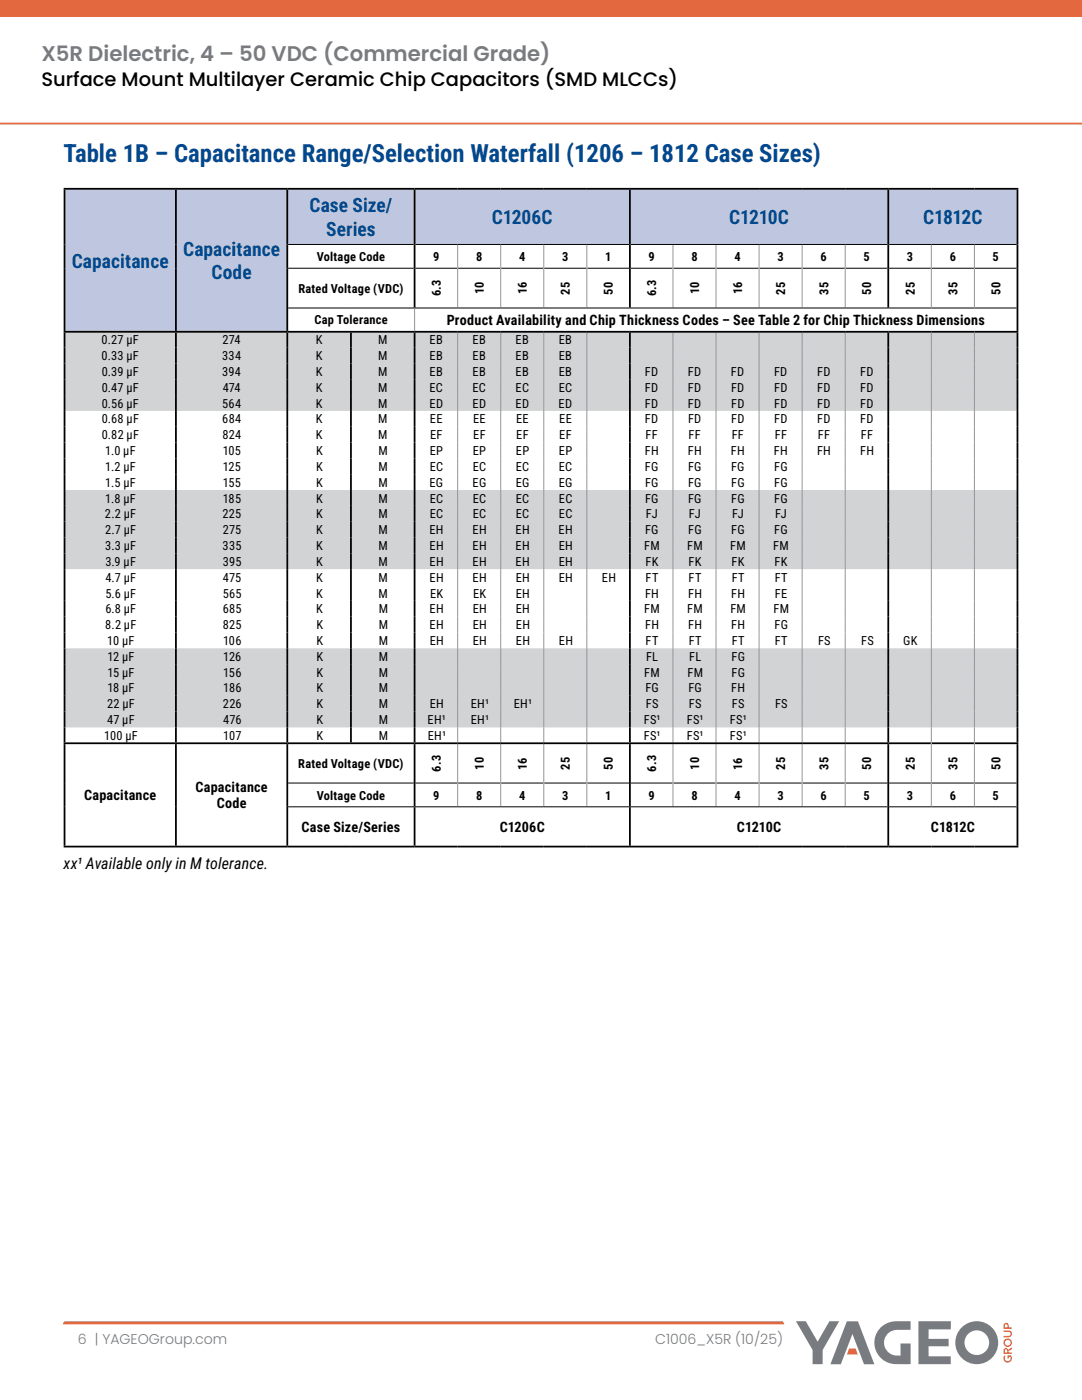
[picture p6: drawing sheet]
<svg xmlns="http://www.w3.org/2000/svg" width="216mm" height="279mm" viewBox="0 0 216 279" stroke-linecap="round" stroke-linejoin="round" font-family="sans-serif">
<g fill="#e3673f">
<path d="M-.1 -.1h216v3.5h-216z"/>
<path d="M12.8 263.7h143.5l.2 .6h-144z"/>
<path d="M200.4 270.5h.3a.62 .62 0 0 0-.2 .9 .62 .62 0 0 0 .8 .2 .62 .62 0 0 0 .3-.8h-.3v.3h-.3v-.6h.8a.89 .89 0 0 1-.1 1.2 .89 .89 0 0 1-1.2 0 .89 .89 0 0 1-.1-1.2z"/>
<path d="M200.2 265.5h1a.69 .69 0 0 1 .7 .7 .69 .69 0 0 1-.7 .7h-1v-.3h1a.41 .41 0 0 0 .4-.4 .41 .41 0 0 0-.4-.4h-1z"/>
<path d="M200.5 269.4v.5h.5l-.1-.5zM200.4 269.1l.2-.1a.47 .47 0 0 1 .6 .4l.7-.5v.3l-.7 .5v.2h.7v.3h-1.7l.1-.7z"/>
<path d="M200.5 268a.57 .57 0 0 0 1.1 0 .57 .57 0 0 0-1.1 0zM200.2 268a.85 .85 0 0 1 1.7 0 .85 .85 0 0 1-1.7 0z"/>
<path d="M200.6 264.4l-.1 .5h.5v-.5l-.2-.1zM200.5 264.1a.6 .6 0 0 1 .7 .1 .6 .6 0 0 1 .1 .7h.6v.3h-1.7l.1-.7z"/>
</g>
<g fill="#787c81">
<path d="M158.8 263.7h2l2.3 4.1 2.4-4.1h2l-3.3 5.7-.1 2.8-2 .1v-2.9z"/>
<path d="M183.3 263.7h6.4v1.6h-4.4v1.9h4v1.5h-4v2h4.4v1.6h-6.4z"/>
<path d="M175.7 265a5.5 5.5 0 0 1 4.6-1.3h1.4v1.7h-2.1a2.64 2.64 0 0 0-3.2 2.6 2.64 2.64 0 0 0 3.3 2.5v-2.4h2v4.1l-.6 .1a7.5 7.5 0 0 1-5.1-1 4.3 4.3 0 0 1-.3-6.3z"/>
<path d="M169 263.7h2.2l3.3 8.6h-2.1l-2.3-6.1-2.3 6.1h-2.1z"/>
<path d="M192.5 268a2.46 2.46 0 0 0 4.9 0 2.46 2.46 0 0 0-4.9 0zM190.6 268a4.3 4.3 0 0 1 8.6 0 4.3 4.3 0 0 1-8.6 0z"/>
</g>
<path d="M169.4 269.1h1.3l.5 1.2h-2.2z" fill="#e3673f"/>
<path d="M0 24.7h215.9" fill="none" stroke="#e5673e" stroke-width=".35"/>
<path d="M12.9 37.7h22.2v28.5h-22.2zM35.1 37.7h22.2v28.5h-22.2zM57.3 37.7h25.4v11.1h-25.4zM82.7 37.7h43v11.1h-43zM125.7 37.7h51.5v11.1h-51.5zM177.2 37.7h25.8v11.1h-25.8z" fill="#bfc6e0"/>
<path d="M57.3 48.8h25.4v4.7h-25.4zM82.7 48.8h8.6v4.7h-8.6zM91.3 48.8h8.6v4.7h-8.6zM99.9 48.8h8.6v4.7h-8.6zM108.5 48.8h8.6v4.7h-8.6zM117.1 48.8h8.6v4.7h-8.6zM125.7 48.8h8.6v4.7h-8.6zM134.3 48.8h8.6v4.7h-8.6zM142.9 48.8h8.6v4.7h-8.6zM151.5 48.8h8.6v4.7h-8.6zM160.1 48.8h8.6v4.7h-8.6zM168.7 48.8h8.5v4.7h-8.5zM177.2 48.8h8.6v4.7h-8.6zM185.8 48.8h8.6v4.7h-8.6zM194.4 48.8h8.6v4.7h-8.6zM57.3 53.5h25.4v8h-25.4zM82.7 53.5h8.6v8h-8.6zM91.3 53.5h8.6v8h-8.6zM99.9 53.5h8.6v8h-8.6zM108.5 53.5h8.6v8h-8.6zM117.1 53.5h8.6v8h-8.6zM125.7 53.5h8.6v8h-8.6zM134.3 53.5h8.6v8h-8.6zM142.9 53.5h8.6v8h-8.6zM151.5 53.5h8.6v8h-8.6zM160.1 53.5h8.6v8h-8.6zM168.7 53.5h8.5v8h-8.5zM177.2 53.5h8.6v8h-8.6zM185.8 53.5h8.6v8h-8.6zM194.4 53.5h8.6v8h-8.6zM57.3 61.5h25.4v4.7h-25.4zM82.7 61.5h120.3v4.7h-120.3zM12.9 148.3h22.2v20.7h-22.2zM35.1 148.3h22.2v20.7h-22.2zM57.3 148.3h25.4v8h-25.4zM82.7 148.3h8.6v8h-8.6zM91.3 148.3h8.6v8h-8.6zM99.9 148.3h8.6v8h-8.6zM108.5 148.3h8.6v8h-8.6zM117.1 148.3h8.6v8h-8.6zM125.7 148.3h8.6v8h-8.6zM134.3 148.3h8.6v8h-8.6zM142.9 148.3h8.6v8h-8.6zM151.5 148.3h8.6v8h-8.6zM160.1 148.3h8.6v8h-8.6zM168.7 148.3h8.5v8h-8.5zM177.2 148.3h8.6v8h-8.6zM185.8 148.3h8.6v8h-8.6zM194.4 148.3h8.6v8h-8.6zM57.3 156.3h25.4v4.7h-25.4zM82.7 156.3h8.6v4.7h-8.6zM91.3 156.3h8.6v4.7h-8.6zM99.9 156.3h8.6v4.7h-8.6zM108.5 156.3h8.6v4.7h-8.6zM117.1 156.3h8.6v4.7h-8.6zM125.7 156.3h8.6v4.7h-8.6zM134.3 156.3h8.6v4.7h-8.6zM142.9 156.3h8.6v4.7h-8.6zM151.5 156.3h8.6v4.7h-8.6zM160.1 156.3h8.6v4.7h-8.6zM168.7 156.3h8.5v4.7h-8.5zM177.2 156.3h8.6v4.7h-8.6zM185.8 156.3h8.6v4.7h-8.6zM194.4 156.3h8.6v4.7h-8.6zM57.3 161h25.4v8h-25.4zM82.7 161h43v8h-43zM125.7 161h51.5v8h-51.5zM177.2 161h25.8v8h-25.8z" fill="#fff"/>
<path d="M12.9 66.2h22.2v3.2h-22.2zM35.1 66.2h22.2v3.2h-22.2zM57.3 66.2h12.7v3.2h-12.7zM70 66.2h12.7v3.2h-12.7zM82.7 66.2h8.6v3.2h-8.6zM91.3 66.2h8.6v3.2h-8.6zM99.9 66.2h8.6v3.2h-8.6zM108.5 66.2h8.6v3.2h-8.6zM117.1 66.2h8.6v3.2h-8.6zM125.7 66.2h8.6v3.2h-8.6zM134.3 66.2h8.6v3.2h-8.6zM142.9 66.2h8.6v3.2h-8.6zM151.5 66.2h8.6v3.2h-8.6zM160.1 66.2h8.6v3.2h-8.6zM168.7 66.2h8.5v3.2h-8.5zM177.2 66.2h8.6v3.2h-8.6zM185.8 66.2h8.6v3.2h-8.6zM194.4 66.2h8.6v3.2h-8.6zM12.9 69.4h22.2v3.1h-22.2zM35.1 69.4h22.2v3.1h-22.2zM57.3 69.4h12.7v3.1h-12.7zM70 69.4h12.7v3.1h-12.7zM82.7 69.4h8.6v3.1h-8.6zM91.3 69.4h8.6v3.1h-8.6zM99.9 69.4h8.6v3.1h-8.6zM108.5 69.4h8.6v3.1h-8.6zM117.1 69.4h8.6v3.1h-8.6zM125.7 69.4h8.6v3.1h-8.6zM134.3 69.4h8.6v3.1h-8.6zM142.9 69.4h8.6v3.1h-8.6zM151.5 69.4h8.6v3.1h-8.6zM160.1 69.4h8.6v3.1h-8.6zM168.7 69.4h8.5v3.1h-8.5zM177.2 69.4h8.6v3.1h-8.6zM185.8 69.4h8.6v3.1h-8.6zM194.4 69.4h8.6v3.1h-8.6zM12.9 72.5h22.2v3.2h-22.2zM35.1 72.5h22.2v3.2h-22.2zM57.3 72.5h12.7v3.2h-12.7zM70 72.5h12.7v3.2h-12.7zM82.7 72.5h8.6v3.2h-8.6zM91.3 72.5h8.6v3.2h-8.6zM99.9 72.5h8.6v3.2h-8.6zM108.5 72.5h8.6v3.2h-8.6zM117.1 72.5h8.6v3.2h-8.6zM125.7 72.5h8.6v3.2h-8.6zM134.3 72.5h8.6v3.2h-8.6zM142.9 72.5h8.6v3.2h-8.6zM151.5 72.5h8.6v3.2h-8.6zM160.1 72.5h8.6v3.2h-8.6zM168.7 72.5h8.5v3.2h-8.5zM177.2 72.5h8.6v3.2h-8.6zM185.8 72.5h8.6v3.2h-8.6zM194.4 72.5h8.6v3.2h-8.6zM12.9 75.7h22.2v3.1h-22.2zM35.1 75.7h22.2v3.1h-22.2zM57.3 75.7h12.7v3.1h-12.7zM70 75.7h12.7v3.1h-12.7zM82.7 75.7h8.6v3.1h-8.6zM91.3 75.7h8.6v3.1h-8.6zM99.9 75.7h8.6v3.1h-8.6zM108.5 75.7h8.6v3.1h-8.6zM117.1 75.7h8.6v3.1h-8.6zM125.7 75.7h8.6v3.1h-8.6zM134.3 75.7h8.6v3.1h-8.6zM142.9 75.7h8.6v3.1h-8.6zM151.5 75.7h8.6v3.1h-8.6zM160.1 75.7h8.6v3.1h-8.6zM168.7 75.7h8.5v3.1h-8.5zM177.2 75.7h8.6v3.1h-8.6zM185.8 75.7h8.6v3.1h-8.6zM194.4 75.7h8.6v3.1h-8.6zM12.9 78.8h22.2v3.2h-22.2zM35.1 78.8h22.2v3.2h-22.2zM57.3 78.8h12.7v3.2h-12.7zM70 78.8h12.7v3.2h-12.7zM82.7 78.8h8.6v3.2h-8.6zM91.3 78.8h8.6v3.2h-8.6zM99.9 78.8h8.6v3.2h-8.6zM108.5 78.8h8.6v3.2h-8.6zM117.1 78.8h8.6v3.2h-8.6zM125.7 78.8h8.6v3.2h-8.6zM134.3 78.8h8.6v3.2h-8.6zM142.9 78.8h8.6v3.2h-8.6zM151.5 78.8h8.6v3.2h-8.6zM160.1 78.8h8.6v3.2h-8.6zM168.7 78.8h8.5v3.2h-8.5zM177.2 78.8h8.6v3.2h-8.6zM185.8 78.8h8.6v3.2h-8.6zM194.4 78.8h8.6v3.2h-8.6zM12.9 97.8h22.2v3.2h-22.2zM35.1 97.8h22.2v3.2h-22.2zM57.3 97.8h12.7v3.2h-12.7zM70 97.8h12.7v3.2h-12.7zM82.7 97.8h8.6v3.2h-8.6zM91.3 97.8h8.6v3.2h-8.6zM99.9 97.8h8.6v3.2h-8.6zM108.5 97.8h8.6v3.2h-8.6zM117.1 97.8h8.6v3.2h-8.6zM125.7 97.8h8.6v3.2h-8.6zM134.3 97.8h8.6v3.2h-8.6zM142.9 97.8h8.6v3.2h-8.6zM151.5 97.8h8.6v3.2h-8.6zM160.1 97.8h8.6v3.2h-8.6zM168.7 97.8h8.5v3.2h-8.5zM177.2 97.8h8.6v3.2h-8.6zM185.8 97.8h8.6v3.2h-8.6zM194.4 97.8h8.6v3.2h-8.6zM12.9 101h22.2v3.1h-22.2zM35.1 101h22.2v3.1h-22.2zM57.3 101h12.7v3.1h-12.7zM70 101h12.7v3.1h-12.7zM82.7 101h8.6v3.1h-8.6zM91.3 101h8.6v3.1h-8.6zM99.9 101h8.6v3.1h-8.6zM108.5 101h8.6v3.1h-8.6zM117.1 101h8.6v3.1h-8.6zM125.7 101h8.6v3.1h-8.6zM134.3 101h8.6v3.1h-8.6zM142.9 101h8.6v3.1h-8.6zM151.5 101h8.6v3.1h-8.6zM160.1 101h8.6v3.1h-8.6zM168.7 101h8.5v3.1h-8.5zM177.2 101h8.6v3.1h-8.6zM185.8 101h8.6v3.1h-8.6zM194.4 101h8.6v3.1h-8.6zM12.9 104.1h22.2v3.2h-22.2zM35.1 104.1h22.2v3.2h-22.2zM57.3 104.1h12.7v3.2h-12.7zM70 104.1h12.7v3.2h-12.7zM82.7 104.1h8.6v3.2h-8.6zM91.3 104.1h8.6v3.2h-8.6zM99.9 104.1h8.6v3.2h-8.6zM108.5 104.1h8.6v3.2h-8.6zM117.1 104.1h8.6v3.2h-8.6zM125.7 104.1h8.6v3.2h-8.6zM134.3 104.1h8.6v3.2h-8.6zM142.9 104.1h8.6v3.2h-8.6zM151.5 104.1h8.6v3.2h-8.6zM160.1 104.1h8.6v3.2h-8.6zM168.7 104.1h8.5v3.2h-8.5zM177.2 104.1h8.6v3.2h-8.6zM185.8 104.1h8.6v3.2h-8.6zM194.4 104.1h8.6v3.2h-8.6zM12.9 107.3h22.2v3.1h-22.2zM35.1 107.3h22.2v3.1h-22.2zM57.3 107.3h12.7v3.1h-12.7zM70 107.3h12.7v3.1h-12.7zM82.7 107.3h8.6v3.1h-8.6zM91.3 107.3h8.6v3.1h-8.6zM99.9 107.3h8.6v3.1h-8.6zM108.5 107.3h8.6v3.1h-8.6zM117.1 107.3h8.6v3.1h-8.6zM125.7 107.3h8.6v3.1h-8.6zM134.3 107.3h8.6v3.1h-8.6zM142.9 107.3h8.6v3.1h-8.6zM151.5 107.3h8.6v3.1h-8.6zM160.1 107.3h8.6v3.1h-8.6zM168.7 107.3h8.5v3.1h-8.5zM177.2 107.3h8.6v3.1h-8.6zM185.8 107.3h8.6v3.1h-8.6zM194.4 107.3h8.6v3.1h-8.6zM12.9 110.4h22.2v3.2h-22.2zM35.1 110.4h22.2v3.2h-22.2zM57.3 110.4h12.7v3.2h-12.7zM70 110.4h12.7v3.2h-12.7zM82.7 110.4h8.6v3.2h-8.6zM91.3 110.4h8.6v3.2h-8.6zM99.9 110.4h8.6v3.2h-8.6zM108.5 110.4h8.6v3.2h-8.6zM117.1 110.4h8.6v3.2h-8.6zM125.7 110.4h8.6v3.2h-8.6zM134.3 110.4h8.6v3.2h-8.6zM142.9 110.4h8.6v3.2h-8.6zM151.5 110.4h8.6v3.2h-8.6zM160.1 110.4h8.6v3.2h-8.6zM168.7 110.4h8.5v3.2h-8.5zM177.2 110.4h8.6v3.2h-8.6zM185.8 110.4h8.6v3.2h-8.6zM194.4 110.4h8.6v3.2h-8.6zM12.9 129.4h22.2v3.1h-22.2zM35.1 129.4h22.2v3.1h-22.2zM57.3 129.4h12.7v3.1h-12.7zM70 129.4h12.7v3.1h-12.7zM82.7 129.4h8.6v3.1h-8.6zM91.3 129.4h8.6v3.1h-8.6zM99.9 129.4h8.6v3.1h-8.6zM108.5 129.4h8.6v3.1h-8.6zM117.1 129.4h8.6v3.1h-8.6zM125.7 129.4h8.6v3.1h-8.6zM134.3 129.4h8.6v3.1h-8.6zM142.9 129.4h8.6v3.1h-8.6zM151.5 129.4h8.6v3.1h-8.6zM160.1 129.4h8.6v3.1h-8.6zM168.7 129.4h8.5v3.1h-8.5zM177.2 129.4h8.6v3.1h-8.6zM185.8 129.4h8.6v3.1h-8.6zM194.4 129.4h8.6v3.1h-8.6zM12.9 132.5h22.2v3.2h-22.2zM35.1 132.5h22.2v3.2h-22.2zM57.3 132.5h12.7v3.2h-12.7zM70 132.5h12.7v3.2h-12.7zM82.7 132.5h8.6v3.2h-8.6zM91.3 132.5h8.6v3.2h-8.6zM99.9 132.5h8.6v3.2h-8.6zM108.5 132.5h8.6v3.2h-8.6zM117.1 132.5h8.6v3.2h-8.6zM125.7 132.5h8.6v3.2h-8.6zM134.3 132.5h8.6v3.2h-8.6zM142.9 132.5h8.6v3.2h-8.6zM151.5 132.5h8.6v3.2h-8.6zM160.1 132.5h8.6v3.2h-8.6zM168.7 132.5h8.5v3.2h-8.5zM177.2 132.5h8.6v3.2h-8.6zM185.8 132.5h8.6v3.2h-8.6zM194.4 132.5h8.6v3.2h-8.6zM12.9 135.7h22.2v3.2h-22.2zM35.1 135.7h22.2v3.2h-22.2zM57.3 135.7h12.7v3.2h-12.7zM70 135.7h12.7v3.2h-12.7zM82.7 135.7h8.6v3.2h-8.6zM91.3 135.7h8.6v3.2h-8.6zM99.9 135.7h8.6v3.2h-8.6zM108.5 135.7h8.6v3.2h-8.6zM117.1 135.7h8.6v3.2h-8.6zM125.7 135.7h8.6v3.2h-8.6zM134.3 135.7h8.6v3.2h-8.6zM142.9 135.7h8.6v3.2h-8.6zM151.5 135.7h8.6v3.2h-8.6zM160.1 135.7h8.6v3.2h-8.6zM168.7 135.7h8.5v3.2h-8.5zM177.2 135.7h8.6v3.2h-8.6zM185.8 135.7h8.6v3.2h-8.6zM194.4 135.7h8.6v3.2h-8.6zM12.9 138.9h22.2v3.1h-22.2zM35.1 138.9h22.2v3.1h-22.2zM57.3 138.9h12.7v3.1h-12.7zM70 138.9h12.7v3.1h-12.7zM82.7 138.9h8.6v3.1h-8.6zM91.3 138.9h8.6v3.1h-8.6zM99.9 138.9h8.6v3.1h-8.6zM108.5 138.9h8.6v3.1h-8.6zM117.1 138.9h8.6v3.1h-8.6zM125.7 138.9h8.6v3.1h-8.6zM134.3 138.9h8.6v3.1h-8.6zM142.9 138.9h8.6v3.1h-8.6zM151.5 138.9h8.6v3.1h-8.6zM160.1 138.9h8.6v3.1h-8.6zM168.7 138.9h8.5v3.1h-8.5zM177.2 138.9h8.6v3.1h-8.6zM185.8 138.9h8.6v3.1h-8.6zM194.4 138.9h8.6v3.1h-8.6zM12.9 142h22.2v3.2h-22.2zM35.1 142h22.2v3.2h-22.2zM57.3 142h12.7v3.2h-12.7zM70 142h12.7v3.2h-12.7zM82.7 142h8.6v3.2h-8.6zM91.3 142h8.6v3.2h-8.6zM99.9 142h8.6v3.2h-8.6zM108.5 142h8.6v3.2h-8.6zM117.1 142h8.6v3.2h-8.6zM125.7 142h8.6v3.2h-8.6zM134.3 142h8.6v3.2h-8.6zM142.9 142h8.6v3.2h-8.6zM151.5 142h8.6v3.2h-8.6zM160.1 142h8.6v3.2h-8.6zM168.7 142h8.5v3.2h-8.5zM177.2 142h8.6v3.2h-8.6zM185.8 142h8.6v3.2h-8.6zM194.4 142h8.6v3.2h-8.6z" fill="#d1d3d4"/>
<g fill="none" stroke="#000" stroke-width=".2">
<path d="M57.5 53.5h25M57.5 48.8h25M82.9 53.5h8.3M82.9 48.8h42.6M91.4 53.5h8.4M100 53.5h8.4M108.6 53.5h8.4M117.2 53.5h8.3M125.9 53.5h8.3M125.9 48.8h51.2M134.4 53.5h8.4M143 53.5h8.4"/>
<path d="M151.6 53.5h8.4M160.1 53.5h8.5M168.7 53.5h8.4M177.4 53.5h8.4M177.4 48.8h25.4M185.9 53.5h8.4M194.5 53.5h8.3M57.5 61.5h145.3M57.5 156.3h25M82.9 156.3h8.3M91.4 156.3h8.4M100 156.3h8.4"/>
<path d="M108.6 156.3h8.4M117.2 156.3h8.3M125.9 156.3h8.3M134.4 156.3h8.4M143 156.3h8.4M151.6 156.3h8.4M160.1 156.3h8.5M168.7 156.3h8.4M177.4 156.3h8.4M185.9 156.3h8.4M194.5 156.3h8.3M57.5 161h119.6"/>
<path d="M177.4 161h25.4"/>
</g>
<g fill="none" stroke="#000" stroke-width=".35">
<path d="M12.7 37.7h190.5M12.9 37.9v28.1M35.1 37.9v28.1M57.3 37.9v28.1M82.7 37.9v23.5M125.7 37.9v23.5M177.2 37.9v23.5M203 37.9v28.1M12.7 66.2h190.5M12.9 66.4v81.8M35.1 66.4v81.8M57.3 66.4v81.8"/>
<path d="M70 66.4v81.8M82.7 66.4v81.8M125.7 66.4v81.8M177.2 66.4v81.8M203 66.4v81.8M12.7 148.3h173.1M12.9 148.5v20.3M35.1 148.5v20.3M57.3 148.5v20.3M82.7 148.5v12.4M125.7 148.5v12.4M177.2 148.5v20.3"/>
<path d="M185.9 148.3h8.4M194.5 148.3h8.7M203 148.5v20.3M12.7 169h190.5M82.7 161.1v7.7M125.7 161.1v7.7"/>
</g>
<g fill="none" stroke="#939598" stroke-width=".2">
<path d="M91.3 48.9v12.5M99.9 48.9v12.5M108.5 48.9v12.5M117.1 48.9v12.5M134.3 48.9v12.5M142.9 48.9v12.5M151.5 48.9v12.5M160.1 48.9v12.5M168.7 48.9v12.5M185.8 48.9v12.5M194.4 48.9v12.5M82.7 61.6v4.4"/>
<path d="M91.3 66.4v81.8M99.9 66.4v81.8M108.5 66.4v81.8M117.1 66.4v81.8M134.3 66.4v81.8M142.9 66.4v81.8M151.5 66.4v81.8M160.1 66.4v81.8M168.7 66.4v81.8M185.8 66.4v94.5M194.4 66.4v94.5M91.3 148.5v12.4"/>
<path d="M99.9 148.5v12.4M108.5 148.5v12.4M117.1 148.5v12.4M134.3 148.5v12.4M142.9 148.5v12.4M151.5 148.5v12.4M160.1 148.5v12.4M168.7 148.5v12.4"/>
</g>
<text font-size="4.9" fill="#004990" x="12.7" y="32.3">Table 1B – Capacitance Range/Selection Waterfall (1206 – 1812 Case Sizes)</text>
<text font-size="4.2" fill="#787c81" x="8.3" y="12.2">X5R Dielectric, 4 – 50 VDC (Commercial Grade)</text>
<text font-size="3.9" x="8.3" y="17.2">Surface Mount Multilayer Ceramic Chip Capacitors (SMD MLCCs)</text>
<g font-size="3.9" fill="#004990">
<text x="61.8" y="42.4">Case Size/</text>
<text x="65.1" y="47.1">Series</text>
<text x="98.2" y="44.7">C1206C</text>
<text x="145.5" y="44.7">C1210C</text>
<text x="184.2" y="44.7">C1812C</text>
<text x="14.3" y="53.4">Capacitance</text>
<text x="36.5" y="51.1">Capacitance</text>
<text x="42.2" y="55.7">Code</text>
</g>
<text font-size="3.2" x="12.7" y="173.4">xx¹ Available only in M tolerance.</text>
<g font-size="2.8">
<text x="89.1" y="64.9">Product Availability and Chip Thickness Codes – See Table 2 for Chip Thickness Dimensions</text>
<text x="16.8" y="159.7">Capacitance</text>
<text x="39" y="158.1">Capacitance</text>
<text x="43.2" y="161.3">Code</text>
<text x="60.2" y="166">Case Size/Series</text>
<text x="99.7" y="166">C1206C</text>
<text x="147" y="166">C1210C</text>
<text x="185.7" y="166">C1812C</text>
</g>
<g font-size="2.8" fill="#787c81">
<text x="15.5" y="268.1">6 | YAGEOGroup.com</text>
<text x="130.7" y="268.1">C1006_X5R (10/25)</text>
</g>
<g font-size="2.5">
<text x="63.2" y="52.1">Voltage Code</text>
<text x="86.4" y="52.1">9</text>
<text x="95" y="52.1">8</text>
<text x="103.6" y="52.1">4</text>
<text x="112.2" y="52.1">3</text>
<text x="120.7" y="52.1">1</text>
<text x="129.4" y="52.1">9</text>
<text x="138" y="52.1">8</text>
<text x="146.6" y="52.1">4</text>
<text x="155.1" y="52.1">3</text>
<text x="163.7" y="52.1">6</text>
<text x="172.3" y="52.1">5</text>
<text x="181" y="52.1">3</text>
<text x="189.5" y="52.1">6</text>
<text x="198.1" y="52.1">5</text>
<text x="59.5" y="58.4">Rated Voltage (VDC)</text>
<text x="88" y="59.1" transform="rotate(-90 88 59.1)">6.3</text>
<text x="96.5" y="58.7" transform="rotate(-90 96.5 58.7)">10</text>
<text x="105.1" y="58.7" transform="rotate(-90 105.1 58.7)">16</text>
<text x="113.7" y="58.8" transform="rotate(-90 113.7 58.8)">25</text>
<text x="122.3" y="58.8" transform="rotate(-90 122.3 58.8)">50</text>
<text x="131" y="59.1" transform="rotate(-90 131 59.1)">6.3</text>
<text x="139.5" y="58.7" transform="rotate(-90 139.5 58.7)">10</text>
<text x="148.1" y="58.7" transform="rotate(-90 148.1 58.7)">16</text>
<text x="156.7" y="58.8" transform="rotate(-90 156.7 58.8)">25</text>
<text x="165.3" y="58.8" transform="rotate(-90 165.3 58.8)">35</text>
<text x="173.8" y="58.8" transform="rotate(-90 173.8 58.8)">50</text>
<text x="182.5" y="58.8" transform="rotate(-90 182.5 58.8)">25</text>
<text x="191.1" y="58.8" transform="rotate(-90 191.1 58.8)">35</text>
<text x="199.6" y="58.8" transform="rotate(-90 199.6 58.8)">50</text>
<text x="62.7" y="64.7">Cap Tolerance</text>
<text x="20.3" y="68.7">0.27 µF</text>
<text x="20.3" y="71.9">0.33 µF</text>
<text x="44.3" y="71.9">334</text>
<text x="44.4" y="68.7">274</text>
<text x="63" y="68.7">K</text>
<text x="63" y="71.9">K</text>
<text x="75.4" y="68.7">M</text>
<text x="75.4" y="71.9">M</text>
<text x="85.7" y="68.7">EB</text>
<text x="85.7" y="71.9">EB</text>
<text x="94.3" y="68.7">EB</text>
<text x="94.3" y="71.9">EB</text>
<text x="102.9" y="68.7">EB</text>
<text x="102.9" y="71.9">EB</text>
<text x="111.5" y="68.7">EB</text>
<text x="111.5" y="71.9">EB</text>
<text x="20.3" y="75">0.39 µF</text>
<text x="44.3" y="75">394</text>
<text x="63" y="75">K</text>
<text x="75.5" y="75">M</text>
<text x="85.7" y="75">EB</text>
<text x="94.3" y="75">EB</text>
<text x="102.9" y="75">EB</text>
<text x="111.5" y="75">EB</text>
<text x="128.7" y="75">FD</text>
<text x="137.3" y="75">FD</text>
<text x="145.9" y="75">FD</text>
<text x="154.4" y="75">FD</text>
<text x="163" y="75">FD</text>
<text x="171.6" y="75">FD</text>
<text x="20.3" y="81.4">0.56 µF</text>
<text x="20.3" y="78.2">0.47 µF</text>
<text x="44.3" y="81.4">564</text>
<text x="44.4" y="78.2">474</text>
<text x="63" y="78.2">K</text>
<text x="63" y="81.4">K</text>
<text x="75.5" y="78.2">M</text>
<text x="75.5" y="81.4">M</text>
<text x="85.7" y="81.4">ED</text>
<text x="85.7" y="78.2">EC</text>
<text x="94.3" y="81.4">ED</text>
<text x="94.3" y="78.2">EC</text>
<text x="102.9" y="81.4">ED</text>
<text x="102.9" y="78.2">EC</text>
<text x="111.5" y="81.4">ED</text>
<text x="111.5" y="78.2">EC</text>
<text x="128.7" y="78.2">FD</text>
<text x="128.7" y="81.4">FD</text>
<text x="137.3" y="78.2">FD</text>
<text x="137.3" y="81.4">FD</text>
<text x="145.9" y="78.2">FD</text>
<text x="145.9" y="81.4">FD</text>
<text x="154.5" y="78.2">FD</text>
<text x="154.5" y="81.4">FD</text>
<text x="163.1" y="78.2">FD</text>
<text x="163.1" y="81.4">FD</text>
<text x="171.6" y="78.2">FD</text>
<text x="171.7" y="81.4">FD</text>
<text x="20.3" y="84.5">0.68 µF</text>
<text x="20.3" y="87.7">0.82 µF</text>
<text x="44.4" y="84.5">684</text>
<text x="44.4" y="87.7">824</text>
<text x="63" y="84.5">K</text>
<text x="63" y="87.7">K</text>
<text x="75.5" y="84.5">M</text>
<text x="75.5" y="87.7">M</text>
<text x="85.8" y="84.5">EE</text>
<text x="85.8" y="87.7">EF</text>
<text x="94.4" y="84.5">EE</text>
<text x="94.4" y="87.7">EF</text>
<text x="103" y="84.5">EE</text>
<text x="103" y="87.7">EF</text>
<text x="111.6" y="84.5">EE</text>
<text x="111.6" y="87.7">EF</text>
<text x="128.7" y="84.5">FD</text>
<text x="128.8" y="87.7">FF</text>
<text x="137.3" y="84.5">FD</text>
<text x="137.4" y="87.7">FF</text>
<text x="145.9" y="84.5">FD</text>
<text x="146" y="87.7">FF</text>
<text x="154.5" y="84.5">FD</text>
<text x="154.6" y="87.7">FF</text>
<text x="163.1" y="84.5">FD</text>
<text x="163.2" y="87.7">FF</text>
<text x="171.7" y="84.5">FD</text>
<text x="171.8" y="87.7">FF</text>
<text x="21" y="94">1.2 µF</text>
<text x="21" y="90.8">1.0 µF</text>
<text x="44.4" y="90.8">105</text>
<text x="44.4" y="94">125</text>
<text x="63.1" y="90.8">K</text>
<text x="63.1" y="94">K</text>
<text x="75.5" y="90.8">M</text>
<text x="75.5" y="94">M</text>
<text x="85.7" y="90.8">EP</text>
<text x="85.7" y="94">EC</text>
<text x="94.3" y="90.8">EP</text>
<text x="94.3" y="94">EC</text>
<text x="102.9" y="90.8">EP</text>
<text x="102.9" y="94">EC</text>
<text x="111.5" y="90.8">EP</text>
<text x="111.5" y="94">EC</text>
<text x="128.6" y="90.8">FH</text>
<text x="128.7" y="94">FG</text>
<text x="137.2" y="90.8">FH</text>
<text x="137.3" y="94">FG</text>
<text x="145.8" y="90.8">FH</text>
<text x="145.9" y="94">FG</text>
<text x="154.4" y="90.8">FH</text>
<text x="154.5" y="94">FG</text>
<text x="163" y="90.8">FH</text>
<text x="171.6" y="90.8">FH</text>
<text x="21" y="97.1">1.5 µF</text>
<text x="21" y="100.3">1.8 µF</text>
<text x="44.5" y="97.1">155</text>
<text x="44.5" y="100.3">185</text>
<text x="63.1" y="97.1">K</text>
<text x="63.1" y="100.3">K</text>
<text x="75.5" y="97.1">M</text>
<text x="75.5" y="100.3">M</text>
<text x="85.7" y="97.1">EG</text>
<text x="85.8" y="100.3">EC</text>
<text x="94.3" y="97.1">EG</text>
<text x="94.3" y="100.3">EC</text>
<text x="102.9" y="97.1">EG</text>
<text x="102.9" y="100.3">EC</text>
<text x="111.5" y="97.1">EG</text>
<text x="111.5" y="100.3">EC</text>
<text x="128.7" y="97.1">FG</text>
<text x="128.7" y="100.3">FG</text>
<text x="137.3" y="97.1">FG</text>
<text x="137.3" y="100.3">FG</text>
<text x="145.9" y="97.1">FG</text>
<text x="145.9" y="100.3">FG</text>
<text x="154.5" y="97.1">FG</text>
<text x="154.5" y="100.3">FG</text>
<text x="20.9" y="103.5">2.2 µF</text>
<text x="21" y="106.6">2.7 µF</text>
<text x="44.4" y="103.5">225</text>
<text x="44.4" y="106.6">275</text>
<text x="63.1" y="103.5">K</text>
<text x="63.1" y="106.6">K</text>
<text x="75.5" y="103.5">M</text>
<text x="75.5" y="106.6">M</text>
<text x="85.7" y="106.6">EH</text>
<text x="85.8" y="103.5">EC</text>
<text x="94.3" y="106.6">EH</text>
<text x="94.4" y="103.5">EC</text>
<text x="102.9" y="106.6">EH</text>
<text x="102.9" y="103.5">EC</text>
<text x="111.5" y="106.6">EH</text>
<text x="111.5" y="103.5">EC</text>
<text x="128.7" y="106.6">FG</text>
<text x="128.9" y="103.5">FJ</text>
<text x="137.3" y="106.6">FG</text>
<text x="137.5" y="103.5">FJ</text>
<text x="145.9" y="106.6">FG</text>
<text x="146.1" y="103.5">FJ</text>
<text x="154.5" y="106.6">FG</text>
<text x="154.7" y="103.5">FJ</text>
<text x="21" y="109.8">3.3 µF</text>
<text x="21" y="112.9">3.9 µF</text>
<text x="44.4" y="109.8">335</text>
<text x="44.4" y="112.9">395</text>
<text x="63.1" y="109.8">K</text>
<text x="63.1" y="112.9">K</text>
<text x="75.5" y="109.8">M</text>
<text x="75.5" y="112.9">M</text>
<text x="85.7" y="109.8">EH</text>
<text x="85.7" y="112.9">EH</text>
<text x="94.3" y="109.8">EH</text>
<text x="94.3" y="112.9">EH</text>
<text x="102.9" y="109.8">EH</text>
<text x="102.9" y="112.9">EH</text>
<text x="111.5" y="109.8">EH</text>
<text x="111.5" y="112.9">EH</text>
<text x="128.5" y="109.8">FM</text>
<text x="128.8" y="112.9">FK</text>
<text x="137.1" y="109.8">FM</text>
<text x="137.4" y="112.9">FK</text>
<text x="145.7" y="109.8">FM</text>
<text x="146" y="112.9">FK</text>
<text x="154.3" y="109.8">FM</text>
<text x="154.6" y="112.9">FK</text>
<text x="21" y="116.1">4.7 µF</text>
<text x="21" y="119.3">5.6 µF</text>
<text x="44.4" y="119.3">565</text>
<text x="44.5" y="116.1">475</text>
<text x="63.1" y="116.1">K</text>
<text x="63.1" y="119.3">K</text>
<text x="75.6" y="116.1">M</text>
<text x="75.6" y="119.3">M</text>
<text x="85.7" y="116.1">EH</text>
<text x="85.8" y="119.3">EK</text>
<text x="94.3" y="116.1">EH</text>
<text x="94.4" y="119.3">EK</text>
<text x="102.9" y="116.1">EH</text>
<text x="102.9" y="119.3">EH</text>
<text x="111.5" y="116.1">EH</text>
<text x="120.1" y="116.1">EH</text>
<text x="128.7" y="119.3">FH</text>
<text x="128.8" y="116.1">FT</text>
<text x="137.3" y="119.3">FH</text>
<text x="137.4" y="116.1">FT</text>
<text x="145.9" y="119.3">FH</text>
<text x="146" y="116.1">FT</text>
<text x="154.6" y="116.1">FT</text>
<text x="154.6" y="119.3">FE</text>
<text x="21" y="125.6">8.2 µF</text>
<text x="21" y="122.4">6.8 µF</text>
<text x="44.4" y="122.4">685</text>
<text x="44.5" y="125.6">825</text>
<text x="63.1" y="122.4">K</text>
<text x="63.1" y="125.6">K</text>
<text x="75.6" y="122.4">M</text>
<text x="75.6" y="125.6">M</text>
<text x="85.7" y="122.4">EH</text>
<text x="85.7" y="125.6">EH</text>
<text x="94.3" y="122.4">EH</text>
<text x="94.3" y="125.6">EH</text>
<text x="102.9" y="122.4">EH</text>
<text x="102.9" y="125.6">EH</text>
<text x="128.5" y="122.4">FM</text>
<text x="128.7" y="125.6">FH</text>
<text x="137.1" y="122.4">FM</text>
<text x="137.3" y="125.6">FH</text>
<text x="145.7" y="122.4">FM</text>
<text x="145.9" y="125.6">FH</text>
<text x="154.3" y="122.4">FM</text>
<text x="154.5" y="125.6">FG</text>
<text x="21.4" y="128.7">10 µF</text>
<text x="21.4" y="131.9">12 µF</text>
<text x="44.5" y="128.7">106</text>
<text x="44.5" y="131.9">126</text>
<text x="63.1" y="128.7">K</text>
<text x="63.1" y="131.9">K</text>
<text x="75.6" y="128.7">M</text>
<text x="75.6" y="131.9">M</text>
<text x="85.7" y="128.7">EH</text>
<text x="94.3" y="128.7">EH</text>
<text x="102.9" y="128.7">EH</text>
<text x="111.5" y="128.7">EH</text>
<text x="128.8" y="128.7">FT</text>
<text x="128.9" y="131.9">FL</text>
<text x="137.4" y="128.7">FT</text>
<text x="137.5" y="131.9">FL</text>
<text x="146" y="131.9">FG</text>
<text x="146" y="128.7">FT</text>
<text x="154.6" y="128.7">FT</text>
<text x="163.2" y="128.7">FS</text>
<text x="171.8" y="128.7">FS</text>
<text x="180.2" y="128.7">GK</text>
<text x="21.4" y="135">15 µF</text>
<text x="44.5" y="135">156</text>
<text x="63.1" y="135">K</text>
<text x="75.6" y="135">M</text>
<text x="128.6" y="135">FM</text>
<text x="137.2" y="135">FM</text>
<text x="146" y="135">FG</text>
<text x="21.4" y="141.4">22 µF</text>
<text x="21.4" y="138.2">18 µF</text>
<text x="44.5" y="141.4">226</text>
<text x="44.5" y="138.2">186</text>
<text x="63.1" y="138.2">K</text>
<text x="63.1" y="141.4">K</text>
<text x="75.6" y="138.2">M</text>
<text x="75.6" y="141.4">M</text>
<text x="85.7" y="141.4">EH</text>
<text x="93.9" y="141.4">EH¹</text>
<text x="102.5" y="141.4">EH¹</text>
<text x="128.8" y="138.2">FG</text>
<text x="128.9" y="141.4">FS</text>
<text x="137.4" y="138.2">FG</text>
<text x="137.5" y="141.4">FS</text>
<text x="145.9" y="138.2">FH</text>
<text x="146" y="141.4">FS</text>
<text x="154.6" y="141.4">FS</text>
<text x="20.8" y="147.7">100 µF</text>
<text x="21.4" y="144.5">47 µF</text>
<text x="44.5" y="144.5">476</text>
<text x="44.5" y="147.7">107</text>
<text x="63.1" y="144.5">K</text>
<text x="63.2" y="147.7">K</text>
<text x="75.6" y="144.5">M</text>
<text x="75.6" y="147.7">M</text>
<text x="85.3" y="144.5">EH¹</text>
<text x="85.3" y="147.7">EH¹</text>
<text x="93.9" y="144.5">EH¹</text>
<text x="128.4" y="144.5">FS¹</text>
<text x="128.4" y="147.7">FS¹</text>
<text x="137" y="144.5">FS¹</text>
<text x="137" y="147.7">FS¹</text>
<text x="145.6" y="144.5">FS¹</text>
<text x="145.6" y="147.7">FS¹</text>
<text x="59.5" y="153.3">Rated Voltage (VDC)</text>
<text x="88" y="154" transform="rotate(-90 88 154)">6.3</text>
<text x="96.5" y="153.6" transform="rotate(-90 96.5 153.6)">10</text>
<text x="105.1" y="153.6" transform="rotate(-90 105.1 153.6)">16</text>
<text x="113.7" y="153.6" transform="rotate(-90 113.7 153.6)">25</text>
<text x="122.3" y="153.6" transform="rotate(-90 122.3 153.6)">50</text>
<text x="131" y="154" transform="rotate(-90 131 154)">6.3</text>
<text x="139.5" y="153.6" transform="rotate(-90 139.5 153.6)">10</text>
<text x="148.1" y="153.6" transform="rotate(-90 148.1 153.6)">16</text>
<text x="156.7" y="153.6" transform="rotate(-90 156.7 153.6)">25</text>
<text x="165.3" y="153.6" transform="rotate(-90 165.3 153.6)">35</text>
<text x="173.8" y="153.6" transform="rotate(-90 173.8 153.6)">50</text>
<text x="182.5" y="153.6" transform="rotate(-90 182.5 153.6)">25</text>
<text x="191.1" y="153.6" transform="rotate(-90 191.1 153.6)">35</text>
<text x="199.6" y="153.6" transform="rotate(-90 199.6 153.6)">50</text>
<text x="63.2" y="159.6">Voltage Code</text>
<text x="86.4" y="159.6">9</text>
<text x="95" y="159.6">8</text>
<text x="103.6" y="159.6">4</text>
<text x="112.2" y="159.6">3</text>
<text x="120.7" y="159.6">1</text>
<text x="129.4" y="159.6">9</text>
<text x="138" y="159.6">8</text>
<text x="146.6" y="159.6">4</text>
<text x="155.1" y="159.6">3</text>
<text x="163.7" y="159.6">6</text>
<text x="172.3" y="159.6">5</text>
<text x="181" y="159.6">3</text>
<text x="189.5" y="159.6">6</text>
<text x="198.1" y="159.6">5</text>
</g>
</svg>
